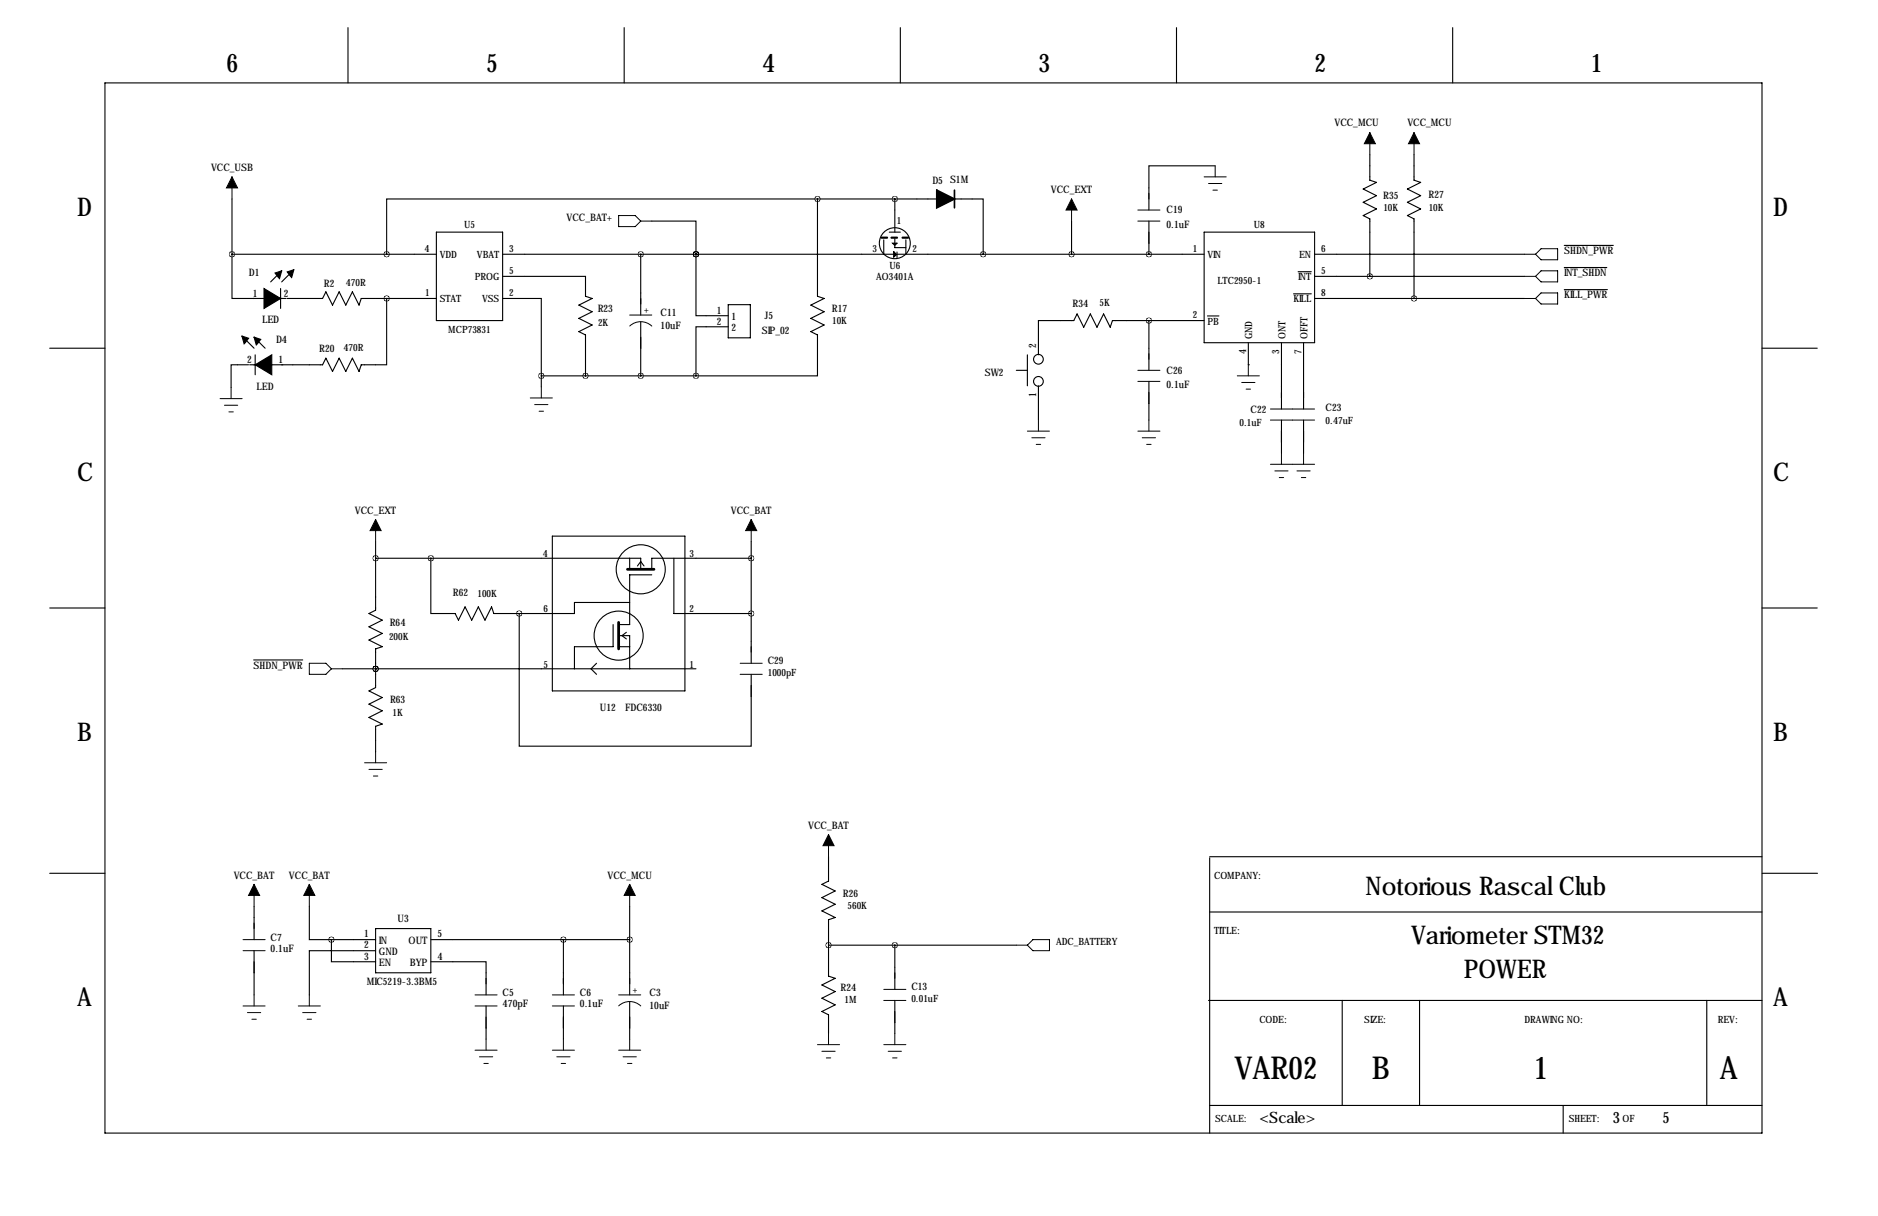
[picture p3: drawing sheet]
<svg xmlns="http://www.w3.org/2000/svg" width="432mm" height="279mm" viewBox="0 0 432 279" stroke-linecap="round" stroke-linejoin="round" font-family="sans-serif">
<g fill="none" stroke="#000" stroke-width=".25">
<path d="M24.1 19.1h381v241.2h-381zM80 6.4v12.7M143.5 6.4v12.7M207 6.4v12.7M270.5 6.4v12.7M334 6.4v12.7M279.4 38.1h-15.2v10.2M315 35.6v5.8l1.5 .5-3.1 1.5 3.1 1.6-3.1 1.5 3.1 1.5-3.1 1.5 1.6 .8v13.2M325.1 35.6v5.8l1.5 .5-3 1.5 3 1.6-3 1.5 3 1.5-3 1.5 1.5 .8v18.3M53.3 58.4v10.2h12.5M53.3 58.4h47M53.3 45.7v12.7"/>
<path d="M100.3 53.3h15.3v20.4h-15.3zM115.6 58.4h89.9M147.3 58.4v14M149.9 50.8h10.1v7.6M160 58.4v14.1h7.4M160 58.4h.1M188 45.7v22.4l1.5 .5-3.1 1.5 3.1 1.5-3.1 1.6 3.1 1.5-3.1 1.5 1.6 .8v9.4h-28M188 45.7h-99.1v12.7M188 45.7h27.4M203.2 55.1v3.3M204.5 53.3h2.5M205.7 45.7v7.6"/>
<path d="M205.7 54.9v1M205.7 56.4v.5h2.6M206.2 58.4h70.7M206.2 57.9v1.3M208.3 55.1v3.3M219.5 45.7h6.6v12.7M246.4 50.8v7.6M264.2 50.8v7.6M276.9 53.3h25.4v25.4h-25.4zM302.3 58.4h48.2M359.7 56.4h11.2M55.9 77.5l2.5 2.5"/>
<path d="M58.4 77.5l2.6 2.5M64.5 66.3v4.6M64.8 62.2l-2.6 2.6M66 68.6h8.2l.7-1.5 1.6 3 1.5-3 1.5 3 1.5-3 1.5 3 .6-1.5h17.2M67.3 62.2l-2.5 2.6M88.9 68.6v15.2h-5.8l-.6 1.5-1.5-3-1.5 3-1.5-3-1.5 3-1.6-3-.7 1.5h-16.8M115.6 68.6h8.9v17.8M115.6 63.5h19v4.6l1.5 .5-3 1.5 3 1.5-3 1.6 3 1.5-3 1.5 1.5 .8v9.4M147.3 73.9v12.5M167.4 75.1h-7.4v11.3M167.4 70h5.1v7.6h-5.1zM264.2 73.7v11.4"/>
<path d="M276.9 73.7h-21.1l-.5 1.5-1.6-3.1-1.5 3.1-1.5-3.1-1.5 3.1-1.6-3.1-.7 1.6h-8.1v7.8M277.6 72.6h2.7M287 78.7v5.1M294.6 78.7v15.3M297.4 67.5h4.1M298.5 62.4h3M299.7 78.7v15.3M302.3 68.6h48.2M302.3 63.5h48.2M359.7 61.5h9.7M359.7 66.5h9.9M11.4 80h12.7"/>
<path d="M57.1 83.8h-4v5.3M58.7 81.5v4.6M124.5 86.4v2.5M124.5 86.4h35.5M233.7 85.1h2.5M236.2 81.5v7.1M238.8 88.6v7.9M264.2 87.6v8.9M287 83.8h.1M294.6 96.5v7.6M299.7 96.5v7.6M405.1 80h12.7"/>
<path d="M11.4 139.7h12.7M86.4 128.3h60.9v2.5M86.4 124.5v15.7l-1.6 .8 3.1 1.5-3.1 1.5 3.1 1.5-3.1 1.6 3.1 1.5-1.5 .5v8.9l-1.6 .8 3.1 1.5-3.1 1.5 3.1 1.5-3.1 1.5 3.1 1.6-1.5 .5v5.8M99.1 128.3v12.7h5.5l.8 1.5 1.5-3.1 1.6 3.1 1.5-3.1 1.5 3.1 1.5-3.1 .5 1.6h18.6v-2.6h12.7M127 123.2h30.5v35.6h-30.5zM144.8 128.3v2.5M146.6 130l.7-1 .8 1M149.9 132.1h-5.1v11.4h-2.6M154.9 128.3v12.7h17.8M172.7 128.3h-22.8v2.5M172.7 124.5v27.9M405.1 139.7h12.7"/>
<path d="M58.3 151.6h11.3M78.7 153.7h81.3M86.4 153.7h.1M119.4 141v30.4h53.3v-16.5M137.2 152.4l-1.3 1.3 1.3 1.2M141 143.5v5.1h-8.9v5.1M142.2 146h2.6v7.7M142.2 148.6h2.6M144 145.3l-1 .7 1 .8M190.5 196.8v5.6l-1.5 .8 3 1.5-3 1.5 3 1.6-3 1.5 3 1.5-1.5 .5v13l1.5 .5-3 1.5 3 1.5-3 1.6 3 1.5-3 1.5 1.5 .8v4.3M278.1 197.1v63.2M278.1 196.8h127"/>
<path d="M11.4 200.7h12.7M58.4 208.3v7.6M58.4 218.4v10.2M71.1 208.3v7.6h5.1M76.2 215.9v5.1h10.2M76.2 215.9h10.2M86.4 218.4h-15.3v10.2M86.4 213.4h12.7v10.1h-12.7zM99.1 215.9h45.7M129.5 215.9v12.7M144.8 208.3v20.3M190.5 217.2h43.2"/>
<path d="M205.7 217.2v10.1M278.1 209.5h127M405.2 200.7h12.7M99.1 221h12.7v7.6M111.8 231.1v7.7M129.5 231.1v7.7M144.8 230.1v8.7M205.7 229.9v7.6M277.9 229.9h127.2M308.6 229.9v24.1M326.4 229.9v24.1M392.4 229.9v24.1"/>
<path d="M278.1 254h127M359.4 254v6.3"/>
<circle cx="205.7" cy="55.9" r="3.6"/>
<circle cx="238.8" cy="82.5" r="1.12"/>
<circle cx="238.8" cy="87.6" r="1.12"/>
<circle cx="147.3" cy="130.8" r="5.6"/>
<circle cx="142.2" cy="146" r="5.6"/>
</g>
<path d="M219.5 43.7v4.1" fill="none" stroke="#000" stroke-width=".38"/>
<path d="M215.4 43.7l4.1 2-4.1 2.1z" fill="#000" stroke="#000" stroke-width=".38"/>
<path d="M205.5 57.8l.6 .7-.6 .6zM205.2 55.9h1l-.5 .5zM55.6 77.2l1.5 .5-1 1.3zM58.4 77.5l1.5 .5-1 1.2zM60.7 68.6h3.8l-3.8 2.3zM60.7 66.3l3.8 2.3h-3.8zM63.2 62.7l1.6-.5-.5 1.8zM66 62.5l1.6-.5-.5 1.8zM58.7 83.8h3.8v2.3zM58.7 83.8l3.8-2.3v2.3z" fill="#000" stroke="#000" stroke-width=".25"/>
<path d="M202.7 54.6h1.3M205 54.6h1.2M207.5 54.6h1.3" fill="none" stroke="#000" stroke-width=".51"/>
<g fill="none" stroke="#000" stroke-width=".23">
<path d="M279.4 38.1v2.5M315 30.5v5.1M325.1 30.5v5.1M53.3 40.6v5.1M142.2 49.5h3.8l1.3 1.3-1.3 1.3h-3.8zM147.3 50.8h2.6M246.4 45.7v5.1M261.6 48.3h5.1M261.6 50.8h5.1M276.9 40.6h5M277.9 42.2h3M278.9 43.7h1"/>
<path d="M350.5 58.4h2.6M353.1 58.4l1.2-1.2h3.8v2.5h-3.8zM144.8 72.4h5.1M144.8 74.9a3.7 3.7 0 0 1 5.1 0M350.5 63.5h2.6M350.5 68.6h2.6M353.1 63.5l1.2-1.3h3.8v2.6h-3.8zM353.1 68.6l1.2-1.3h3.8v2.5h-3.8zM50.6 91.6h5.1M51.6 93.1h3.1M52.6 94.6h1M53.1 89.1v2.5"/>
<path d="M121.9 91.4h5.1M122.9 93h3.1M124 94.5h1M124.5 88.9v2.5M236.2 99.1h5.1M238.8 96.5v2.6M261.6 85.1h5.1M261.6 87.6h5.1M261.6 99.1h5.1M264.2 96.5v2.6M284.5 86.4h5.1M285.5 87.9h3"/>
<path d="M286.5 89.4h1M287 83.8v2.6M292.1 94h10.2M292.1 96.5h10.2M86.4 119.4v5.1M172.7 119.4v5.1M237.2 100.6h3.1M238.3 102.1h1M262.6 100.6h3.1M263.7 102.1h1M292.1 106.7h10.2M293.1 108.2h3.1"/>
<path d="M294.1 109.7h1M294.6 104.1v2.6M298.2 108.2h3M299.2 109.7h1M299.7 104.1v2.6M71.1 152.4h3.8l1.3 1.3-1.3 1.2h-3.8zM76.2 153.7h2.5M170.2 152.4h5.1M170.2 154.9h5.1M83.8 175.3h5.1M84.8 176.8h3.1M85.9 178.3h1"/>
<path d="M86.4 172.7v2.6M190.5 191.8v5M55.9 215.9h5.1M55.9 218.4h5.1M58.4 203.2v5.1M71.1 203.2v5.1M144.8 203.2v5.1M233.7 217.2h2.5M236.2 217.2l1.3-1.3h3.8v2.5h-3.8zM55.9 231.1h5.1M56.9 232.7h3M57.9 234.2h1"/>
<path d="M58.4 228.6v2.5M68.6 231.1h5.1M69.6 232.7h3M70.6 234.2h1M71.1 228.6v2.5M109.2 228.6h5.1M109.2 231.1h5.1M111.8 238.8v2.5M127 228.6h5.1M127 231.1h5.1M129.5 238.8v2.5M142.2 228.6h5.1"/>
<path d="M142.3 231.1a3.7 3.7 0 0 1 5 0M144.8 238.8v2.5M190.5 237.5v2.5M203.2 227.3h5.1M203.2 229.9h5.1M205.7 237.5v2.5M109.2 241.3h5.1M110.2 242.8h3.1M111.3 244.3h1M127 241.3h5.1M128 242.8h3.1M129 244.3h1"/>
<path d="M142.2 241.3h5.1M143.3 242.8h3M144.3 244.3h1M188 240h5M189 241.6h3M190 243.1h1M203.2 240h5.1M204.2 241.6h3.1M205.2 243.1h1"/>
</g>
<path d="M144.3 130.8h6.1M142.2 143v6.1" fill="none" stroke="#000" stroke-width=".63"/>
<path d="M315 30.5l1.2 2.5h-2.5zM325.1 30.5l1.3 2.5h-2.6zM53.3 40.6l1.3 2.6h-2.5zM246.4 45.7l1.2 2.6h-2.5zM86.4 119.4l1.2 2.5h-2.5zM172.7 119.4l1.3 2.5h-2.6zM190.5 191.8l1.3 2.5h-2.6zM58.4 203.2l1.3 2.5h-2.6zM71.1 203.2l1.3 2.5h-2.6zM144.8 203.2l1.2 2.5h-2.5z" fill="#000" stroke="#000" stroke-width=".23"/>
<path d="M124.4 86.4a.05 .05 0 0 0 .1 0 .05 .05 0 0 0-.1 0zM205.7 45.7a.05 .05 0 0 0 .1 0 .05 .05 0 0 0-.1 0zM134.6 86.4a.05 .05 0 0 0 .1 0 .05 .05 0 0 0-.1 0zM147.3 86.4a.05 .05 0 0 0 .1 0 .05 .05 0 0 0-.1 0zM53.3 58.4a.05 .05 0 0 0 .1 0 .05 .05 0 0 0-.1 0zM144.7 215.9a.05 .05 0 0 0 .1 0 .05 .05 0 0 0-.1 0zM129.5 215.9a.05 .05 0 0 0 .1 0 .05 .05 0 0 0-.1 0zM187.9 45.7a.05 .05 0 0 0 .1 0 .05 .05 0 0 0-.1 0zM160 58.4a.05 .05 0 0 0 .1 0 .05 .05 0 0 0-.1 0zM160 86.4a.05 .05 0 0 0 .1 0 .05 .05 0 0 0-.1 0zM226 58.4a.05 .05 0 0 0 .1 0 .05 .05 0 0 0-.1 0zM314.9 63.5a.05 .05 0 0 0 .1 0 .05 .05 0 0 0-.1 0zM325.1 68.6a.05 .05 0 0 0 .1 0 .05 .05 0 0 0-.1 0zM264.1 73.7a.05 .05 0 0 0 .1 0 .05 .05 0 0 0-.1 0zM205.7 217.2a.05 .05 0 0 0 .1 0 .05 .05 0 0 0-.1 0zM264.1 58.4a.05 .05 0 0 0 .1 0 .05 .05 0 0 0-.1 0zM147.3 58.4a.05 .05 0 0 0 .1 0 .05 .05 0 0 0-.1 0zM160 58.4a.05 .05 0 0 0 .1 0 .05 .05 0 0 0-.1 0zM246.3 58.4a.05 .05 0 0 0 .1 0 .05 .05 0 0 0-.1 0zM172.7 128.3a.05 .05 0 0 0 .1 0 .05 .05 0 0 0-.1 0zM99 128.3a.05 .05 0 0 0 .1 0 .05 .05 0 0 0-.1 0zM86.3 153.7a.05 .05 0 0 0 .1 0 .05 .05 0 0 0-.1 0zM86.3 153.7a.05 .05 0 0 0 .1 0 .05 .05 0 0 0-.1 0zM172.7 141a.05 .05 0 0 0 .1 0 .05 .05 0 0 0-.1 0zM119.3 141a.05 .05 0 0 0 .1 0 .05 .05 0 0 0-.1 0zM86.3 128.3a.05 .05 0 0 0 .1 0 .05 .05 0 0 0-.1 0z" fill="#000" stroke="#000" stroke-width="1.3"/>
<g font-size="7.3">
<text x="283.8" y="248">VAR02</text>
<text x="315.4" y="248">B</text>
<text x="352.7" y="248">1</text>
<text x="395.4" y="248">A</text>
</g>
<g font-size="5.9">
<text x="52.1" y="16.5">6</text>
<text x="111.8" y="16.5">5</text>
<text x="175.3" y="16.5">4</text>
<text x="238.8" y="16.5">3</text>
<text x="302.3" y="16.5">2</text>
<text x="365.8" y="16.5">1</text>
<text x="17.8" y="49.5">D</text>
<text x="407.7" y="49.5">D</text>
<text x="17.8" y="110.5">C</text>
<text x="407.7" y="110.5">C</text>
<text x="17.8" y="170.2">B</text>
<text x="407.7" y="170.2">B</text>
<text x="314" y="205.5">Notorious Rascal Club</text>
<text x="324.5" y="217">Variometer STM32</text>
<text x="336.5" y="224.8">POWER</text>
<text x="17.8" y="231.1">A</text>
<text x="407.7" y="231.1">A</text>
</g>
<g font-size="3.6">
<text x="289.6" y="258">&lt;Scale&gt;</text>
<text x="370.8" y="258">3</text>
<text x="382.3" y="258">5</text>
</g>
<g font-size="2.4">
<text x="306.8" y="29">VCC_MCU</text>
<text x="323.6" y="29">VCC_MCU</text>
<text x="48.5" y="39.4">VCC_USB</text>
<text x="214.4" y="42.2">D5 S1M</text>
<text x="241.6" y="44.4">VCC_EXT</text>
<text x="318" y="45.8">R35</text>
<text x="328.4" y="45.6">R27</text>
<text x="130.3" y="50.8">VCC_BAT+</text>
<text x="268.2" y="49">C19</text>
<text x="268.2" y="52.4">0.1uF</text>
<text x="359.7" y="58.4">SHDN_PWR</text>
<text x="57.2" y="63.5">D1</text>
<text x="359.7" y="63.5">INT_SHDN</text>
<text x="58.1" y="68.2">1</text>
<text x="65.3" y="68.2">2</text>
<text x="74.5" y="66">R2</text>
<text x="137.4" y="71.7">R23</text>
<text x="191.3" y="71.7">R17</text>
<text x="246.6" y="70.6">R34</text>
<text x="359.7" y="68.6">KILL_PWR</text>
<text x="60.3" y="74.3">LED</text>
<text x="151.9" y="72.6">C11</text>
<text x="151.9" y="75.5">10uF</text>
<text x="164.8" y="74.6">2</text>
<text x="164.8" y="72">1</text>
<text x="168.2" y="76">2</text>
<text x="168.2" y="73.5">1</text>
<text x="175.2" y="76.7">SIP_02</text>
<text x="175.9" y="73.3">J5</text>
<text x="56.8" y="83.5">2</text>
<text x="63.5" y="78.7">D4</text>
<text x="64" y="83.5">1</text>
<text x="73.4" y="80.8">R20</text>
<text x="238.3" y="80" transform="rotate(-90 238.3 80)">2</text>
<text x="59" y="89.5">LED</text>
<text x="226.4" y="86.4">SW2</text>
<text x="268.2" y="85.9">C26</text>
<text x="268.2" y="89.2">0.1uF</text>
<text x="238.3" y="91.3" transform="rotate(-90 238.3 91.3)">1</text>
<text x="287.5" y="95">C22</text>
<text x="304.8" y="94.5">C23</text>
<text x="81.6" y="118.1">VCC_EXT</text>
<text x="168" y="118.1">VCC_BAT</text>
<text x="104.2" y="137">R62</text>
<text x="89.6" y="143.8">R64</text>
<text x="58.3" y="153.7">SHDN_PWR</text>
<text x="176.5" y="152.7">C29</text>
<text x="89.7" y="161.5">R63</text>
<text x="137.9" y="163.3">U12 FDC6330</text>
<text x="185.8" y="190.5">VCC_BAT</text>
<text x="53.7" y="201.9">VCC_BAT</text>
<text x="66.4" y="201.9">VCC_BAT</text>
<text x="139.7" y="201.9">VCC_MCU</text>
<text x="193.8" y="206">R26</text>
<text x="83.8" y="215.4">1</text>
<text x="91.4" y="211.8">U3</text>
<text x="100.6" y="215.4">5</text>
<text x="62.2" y="216.2">C7</text>
<text x="62.2" y="218.8">0.1uF</text>
<text x="83.8" y="217.9">2</text>
<text x="83.8" y="220.5">3</text>
<text x="87.1" y="216.8">IN</text>
<text x="87.1" y="219.4">GND</text>
<text x="87.1" y="221.9">EN</text>
<text x="94" y="216.8">OUT</text>
<text x="94.2" y="221.9">BYP</text>
<text x="100.6" y="220.5">4</text>
<text x="84.4" y="226.4">MIC5219-3.3BM5</text>
<text x="193.2" y="227.7">R24</text>
<text x="209.5" y="227.6">C13</text>
<text x="115.6" y="228.9">C5</text>
<text x="115.6" y="231.5">470pF</text>
<text x="133.3" y="228.9">C6</text>
<text x="133.3" y="231.5">0.1uF</text>
<text x="149.4" y="228.9">C3</text>
<text x="149.4" y="231.7">10uF</text>
</g>
<g font-size="2.3">
<text x="106.7" y="52.3">U5</text>
<text x="206.2" y="51.6">1</text>
<text x="288.3" y="52.3">U8</text>
<text x="318.1" y="48.5">10K</text>
<text x="328.5" y="48.5">10K</text>
<text x="97.6" y="57.9">4</text>
<text x="101.1" y="59.3">VDD</text>
<text x="109.7" y="59.3">VBAT</text>
<text x="117.1" y="57.9">3</text>
<text x="200.6" y="57.9">3</text>
<text x="209.8" y="57.9">2</text>
<text x="274.3" y="57.9">1</text>
<text x="277.6" y="59.3">VIN</text>
<text x="298.7" y="59.3">EN</text>
<text x="303.8" y="57.9">6</text>
<text x="79.5" y="65.8">470R</text>
<text x="109.1" y="64.4">PROG</text>
<text x="117.1" y="63">5</text>
<text x="201.5" y="64.3">AO3401A</text>
<text x="204.5" y="61.7">U6</text>
<text x="279.9" y="65.3">LTC2950-1</text>
<text x="298.5" y="64.4">INT</text>
<text x="303.8" y="63">5</text>
<text x="97.8" y="68.1">1</text>
<text x="101.1" y="69.5">STAT</text>
<text x="110.9" y="69.5">VSS</text>
<text x="117.1" y="68.1">2</text>
<text x="148.1" y="71.9">+</text>
<text x="252.8" y="70.4">5K</text>
<text x="297.4" y="69.5">KILL</text>
<text x="303.8" y="68.1">8</text>
<text x="103.1" y="76.5">MCP73831</text>
<text x="137.5" y="74.9">2K</text>
<text x="191.3" y="74.4">10K</text>
<text x="274.3" y="73.2">2</text>
<text x="277.6" y="74.6">PB</text>
<text x="287.9" y="78" transform="rotate(-90 287.9 78)">GND</text>
<text x="295.5" y="78" transform="rotate(-90 295.5 78)">ONT</text>
<text x="300.6" y="78" transform="rotate(-90 300.6 78)">OFFT</text>
<text x="79" y="80.5">470R</text>
<text x="286.5" y="81.5" transform="rotate(-90 286.5 81.5)">4</text>
<text x="294.1" y="81.3" transform="rotate(-90 294.1 81.3)">3</text>
<text x="299.2" y="81.3" transform="rotate(-90 299.2 81.3)">7</text>
<text x="285" y="97.8">0.1uF</text>
<text x="304.8" y="97.3">0.47uF</text>
<text x="124.8" y="128">4</text>
<text x="158.5" y="128">3</text>
<text x="109.8" y="137.2">100K</text>
<text x="124.9" y="140.7">6</text>
<text x="158.5" y="140.7">2</text>
<text x="89.5" y="147.1">200K</text>
<text x="124.9" y="153.4">5</text>
<text x="158.5" y="153.4">1</text>
<text x="176.5" y="155.2">1000pF</text>
<text x="90.3" y="164.6">1K</text>
<text x="279.1" y="201.9">COMPANY:</text>
<text x="194.9" y="208.8">560K</text>
<text x="279.1" y="214.6">TITLE:</text>
<text x="242.8" y="217.2">ADC_BATTERY</text>
<text x="145.5" y="228.1">+</text>
<text x="194.2" y="230.4">1M</text>
<text x="209.5" y="230.2">0.01uF</text>
<text x="289.6" y="234.9">CODE:</text>
<text x="313.7" y="234.9">SIZE:</text>
<text x="350.5" y="234.9">DRAWING NO:</text>
<text x="395" y="234.9">REV:</text>
<text x="279.4" y="257.8">SCALE:</text>
<text x="360.7" y="257.8">SHEET:</text>
<text x="373.1" y="257.8">OF</text>
</g>
</svg>
